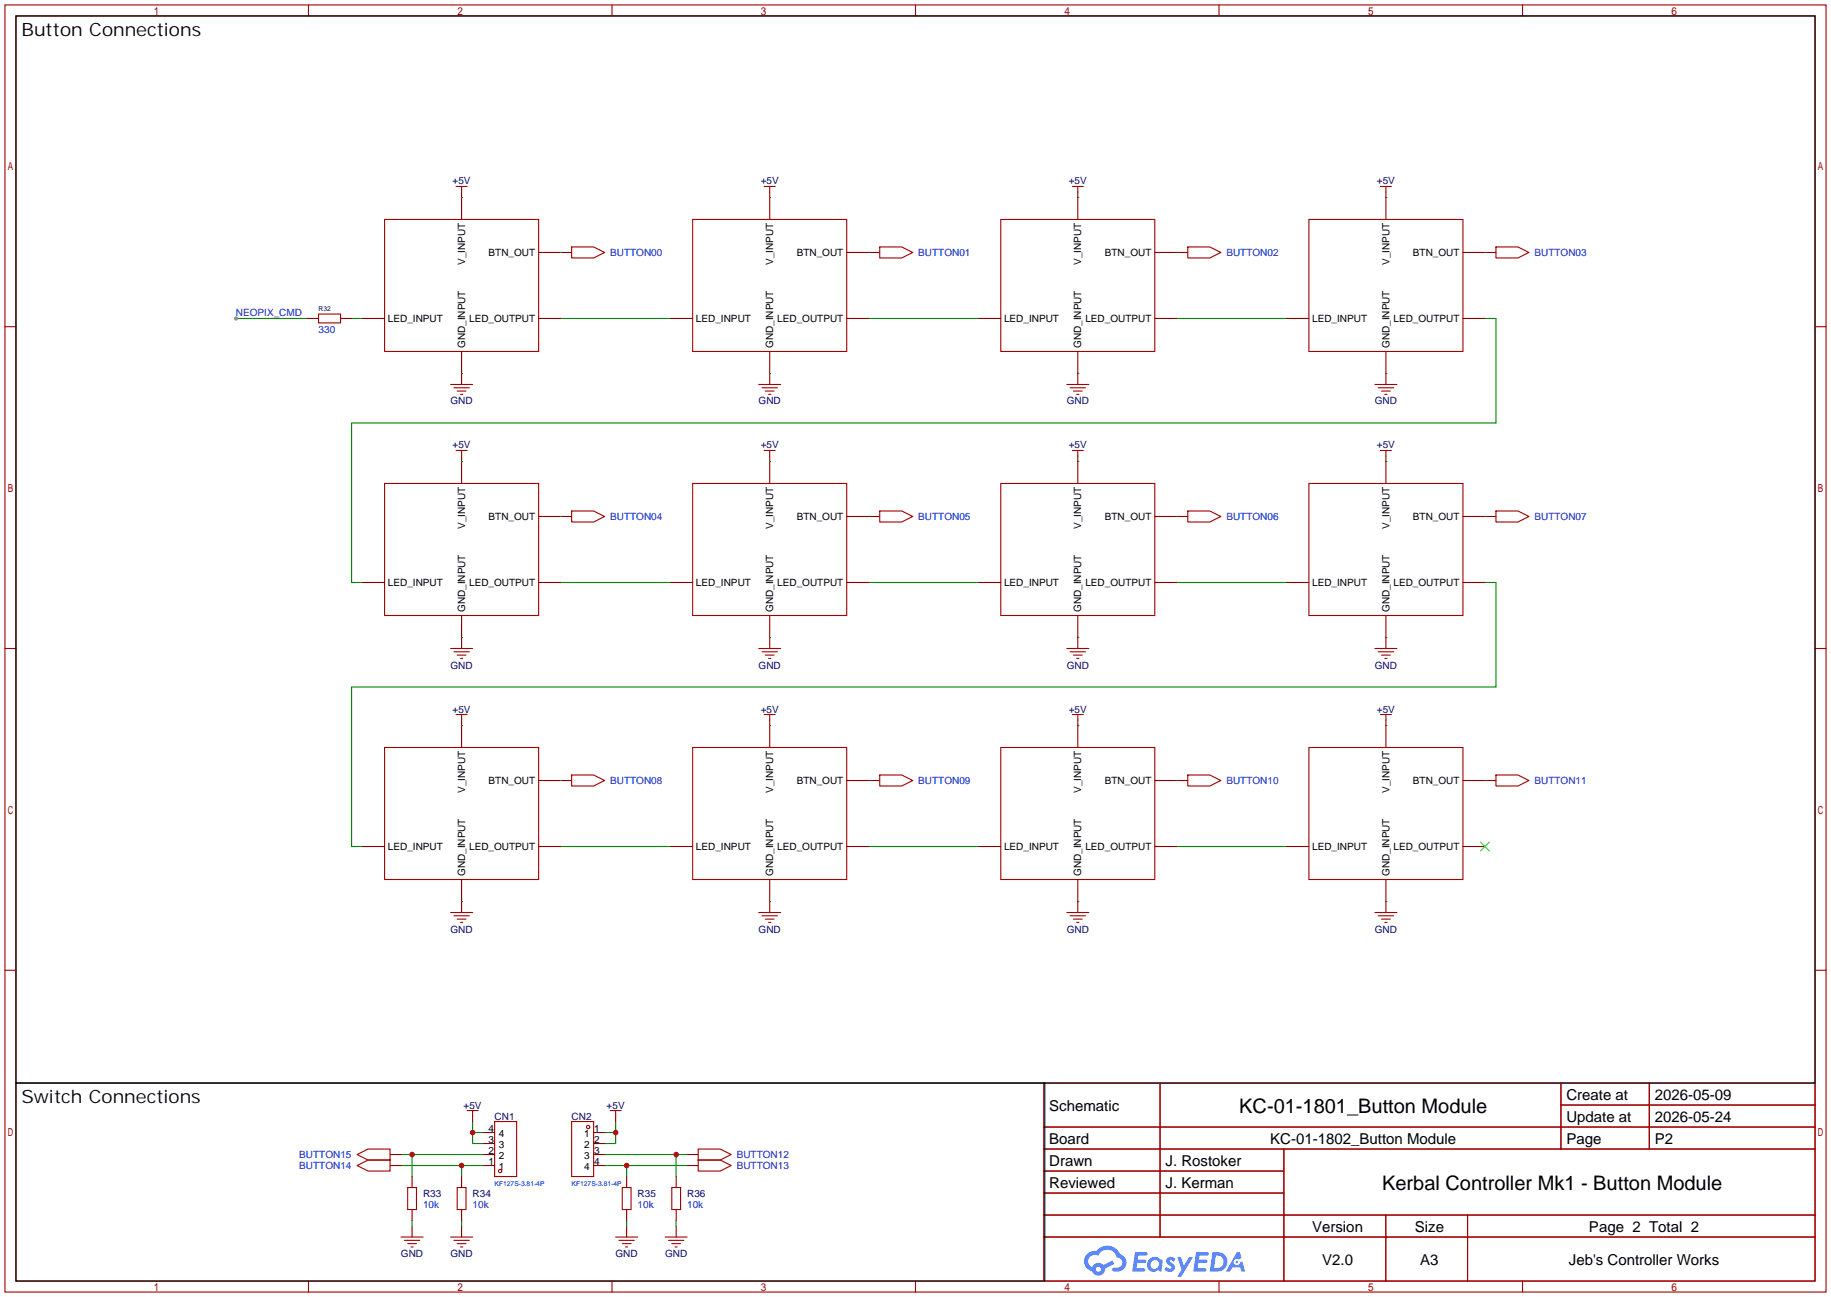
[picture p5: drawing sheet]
<svg xmlns="http://www.w3.org/2000/svg" width="423mm" height="299mm" viewBox="0 0 423 299" stroke-linecap="round" stroke-linejoin="round" font-family="sans-serif">
<g fill="none" stroke="#a10000" stroke-width=".25">
<path d="M1.1 1.1h420.4v297.2h-420.4zM3.7 3.7h415.3v292.1h-415.3zM71.2 1.1v2.6M141.3 1.1v2.6M211.3 1.1v2.6M281.4 1.1v2.6M351.5 1.1v2.6M1.1 75.4h2.6M419 75.4h2.5M1.1 149.7h2.6M419 149.7h2.5M1.1 224h2.6"/>
<path d="M419 224h2.5M240.9 250.1h178.1v45.7h-178.1zM267.8 250.1v35.5M360.3 250.1v15.2M360.3 255.1h58.7M380.7 250.1v15.2M240.9 260.2h178.1M240.9 265.3h178.1M240.9 270.4h55.5M240.9 275.5h55.5M296.4 265.3v30.5M71.2 295.8v2.5"/>
<path d="M141.3 295.8v2.5M211.3 295.8v2.5M240.9 280.5h178.1M240.9 285.6h178.1M281.4 295.8v2.5M319.9 280.5v15.3M338.8 280.5v15.3M351.5 295.8v2.5"/>
</g>
<g fill="#5487ff">
<path d="M269.5 290.5a1.3 1.3 0 0 1 1.8 .2l-.4 .7a.54 .54 0 0 0-.9-.3l.1 .2a1.28 1.28 0 0 1 .8 2.1 1.53 1.53 0 0 1-2.2-.3l.6-.6 .7 .4a.31 .31 0 0 0 .4-.2 .31 .31 0 0 0-.3-.4 1.12 1.12 0 0 1-.6-1.8z"/>
<path d="M271.8 290.3h.8l.7 1.9 1.2-1.9h.9l-2.7 4.5h-.9l.9-1.7z"/>
<path d="M262 289.1h2.2a.46 .46 0 0 1 .6 .1 .46 .46 0 0 1 .1 .5l-.4 .2h-1.7l-.2 .9h1.7a.4 .4 0 0 1 .3 .5 .4 .4 0 0 1-.4 .3h-1.7l-.2 1.2h1.4a.46 .46 0 0 1 .5 .1 .46 .46 0 0 1 .1 .5l-.3 .2h-2.7z"/>
<path d="M276.1 289.1h2.2a.47 .47 0 0 1 .6 .1 .47 .47 0 0 1 .1 .5l-.4 .2h-1.7l-.2 .9h1.7a.4 .4 0 0 1 .3 .5 .4 .4 0 0 1-.4 .3h-1.7l-.2 1.2h1.4a.46 .46 0 0 1 .5 .1 .46 .46 0 0 1 .1 .5l-.3 .2h-2.6z"/>
<path d="M285.5 289.1h.7l.4 1.4-.7 .3a.75 .75 0 0 0-1.1 .3 .75 .75 0 0 0 .5 1.1 .75 .75 0 0 0 1-.7l.5-.3 .6 2.4h-.9l-.2-1h-1.8l-.6 1h-.9z"/>
<path d="M279.9 289.1l-.7 4.5h1.5a2.27 2.27 0 0 0 2.6-2.3 2.27 2.27 0 0 0-2.7-2.2zM280.7 289.9a1.5 1.5 0 0 1 1.8 1.5 1.5 1.5 0 0 1-2 1.4h-.3z"/>
<path d="M265.3 290.7a1.6 1.6 0 0 0-.3 2.3 1.6 1.6 0 0 0 2.3 .2l.8 .4 .3-2.5-.2-.3h-.4a1.58 1.58 0 0 0-2.5-.1zM265.9 291.3a.99 .99 0 0 1 1.6 .5 .99 .99 0 0 1-1.3 1.1 .98 .98 0 0 1-.3-1.6z"/>
<path d="M250.9 289.5a2.37 2.37 0 0 0 1.2 4 1.54 1.54 0 0 0 1.8 1 1.54 1.54 0 0 0 1.2-1.6l2.1-1.1-.4-.8-2.1 1.1a1.57 1.57 0 0 0-2.6 .5 1.5 1.5 0 0 1-.7-2.1 1.5 1.5 0 0 1 2.1-.5 2.23 2.23 0 0 1 2.3-1.5 2.23 2.23 0 0 1 2 1.9 1.16 1.16 0 0 1 1.3 1 1.16 1.16 0 0 1-1.1 1.3h-.7a.47 .47 0 0 0-.6 .4 .47 .47 0 0 0 .4 .5 2.14 2.14 0 0 0 2.8-1.3 2.14 2.14 0 0 0-1.4-2.8 3.2 3.2 0 0 0-5.4-.7l-1.2 .1zM253 293.1a.58 .58 0 0 1 1.1 0 .58 .58 0 0 1-1.1 0z"/>
<circle cx="285.5" cy="291.4" r=".28"/>
</g>
<g fill="none" stroke="#870000" stroke-width=".25">
<path d="M106.6 44.3v1.3M129.4 58.3h2.6M177.7 44.3v1.3M200.5 58.3h2.6M248.8 44.3v1.3M271.7 58.3h2.5M319.9 44.3v1.3M342.8 58.3h2.5M106.6 86.2v2.6M177.7 86.2v2.6M248.8 86.2v2.6M319.9 86.2v2.6"/>
<path d="M106.6 105.3v1.3M129.4 119.3h2.6M177.7 105.3v1.3M200.5 119.3h2.6M248.8 105.3v1.3M271.7 119.3h2.5M319.9 105.3v1.3M342.8 119.3h2.5M106.6 147.2v2.5M177.7 147.2v2.5M248.8 147.2v2.5M319.9 147.2v2.5"/>
<path d="M106.6 166.2v1.3M177.7 166.2v1.3M248.8 166.2v1.3M319.9 166.2v1.3M129.4 180.2h2.6M200.5 180.2h2.6M271.7 180.2h2.5M342.8 180.2h2.5M106.6 208.2v2.5M177.7 208.2v2.5M248.8 208.2v2.5M319.9 208.2v2.5"/>
</g>
<g fill="none" stroke="#a10000" stroke-width=".25">
<path d="M105.3 43.1h2.5M106.6 43.1v1.2M132 57h5l2.6 1.3-2.6 1.3h-5zM176.4 43.1h2.5M177.7 43.1v1.2M203.1 57h5.1l2.5 1.3-2.5 1.3h-5.1zM247.5 43.1h2.6M248.8 43.1v1.2M274.2 57h5.1l2.5 1.3-2.5 1.3h-5.1zM318.6 43.1h2.6M319.9 43.1v1.2M345.3 57h5.1l2.5 1.3-2.5 1.3h-5.1z"/>
<path d="M104 88.8h5.1M104.8 89.5h3.5M105.5 90.3h2.1M106.3 91.1h.5M175.1 88.8h5.1M175.9 89.5h3.6M176.7 90.3h2M177.4 91.1h.5M246.3 88.8h5M247 89.5h3.6M247.8 90.3h2M248.5 91.1h.5"/>
<path d="M317.4 88.8h5.1M318.1 89.5h3.6M318.9 90.3h2M319.7 91.1h.5M105.3 104h2.5M106.6 104v1.3M132 118h5l2.6 1.3-2.6 1.2h-5zM176.4 104h2.5M177.7 104v1.3M203.1 118h5.1l2.5 1.3-2.5 1.2h-5.1zM247.5 104h2.6M248.8 104v1.3"/>
<path d="M274.2 118h5.1l2.5 1.3-2.5 1.2h-5.1zM318.6 104h2.6M319.9 104v1.3M345.3 118h5.1l2.5 1.3-2.5 1.2h-5.1zM104 149.7h5.1M104.8 150.5h3.5M105.5 151.3h2.1M106.3 152h.5M175.1 149.7h5.1M175.9 150.5h3.6M176.7 151.3h2M177.4 152h.5"/>
<path d="M246.3 149.7h5M247 150.5h3.6M247.8 151.3h2M248.5 152h.5M317.4 149.7h5.1M318.1 150.5h3.6M318.9 151.3h2M319.7 152h.5M105.3 165h2.5M106.6 165v1.2M132 178.9h5l2.6 1.3-2.6 1.3h-5zM176.4 165h2.5"/>
<path d="M177.7 165v1.2M203.1 178.9h5.1l2.5 1.3-2.5 1.3h-5.1zM247.5 165h2.6M248.8 165v1.2M274.2 178.9h5.1l2.5 1.3-2.5 1.3h-5.1zM318.6 165h2.6M319.9 165v1.2M345.3 178.9h5.1l2.5 1.3-2.5 1.3h-5.1zM104 210.7h5.1M104.8 211.5h3.5M105.5 212.2h2.1M106.3 213h.5"/>
<path d="M175.1 210.7h5.1M175.9 211.5h3.6M176.7 212.2h2M177.4 213h.5M246.3 210.7h5M247 211.5h3.6M247.8 212.2h2M248.5 213h.5M317.4 210.7h5.1M318.1 211.5h3.6M318.9 212.2h2M319.7 213h.5"/>
</g>
<g fill="none" stroke="#008700" stroke-width=".25">
<path d="M54.5 73.5h16.5M81.2 73.5h2.5M129.4 73.5h25.4M200.5 73.5h25.4M271.7 73.5h25.4M342.8 73.5h2.5v24.2h-264.1v36.8h2.5M129.4 134.5h25.4M200.5 134.5h25.4M271.7 134.5h25.4M342.8 134.5h2.5v24.1h-264.1v36.9h2.5M129.4 195.5h25.4M200.5 195.5h25.4"/>
<path d="M271.7 195.5h25.4"/>
</g>
<circle cx="54.5" cy="73.5" r=".51" fill="#999"/>
<path d="M109.1 259v5h2.5M109.1 261.5h2.5" fill="none" stroke="#008700" stroke-width=".25"/>
<circle cx="109.1" cy="261.5" r=".63" fill="#c00"/>
<path d="M109.1 257.7v1.3" fill="none" stroke="#870000" stroke-width=".25"/>
<path d="M107.8 256.4h2.6M109.1 256.4v1.3" fill="none" stroke="#a10000" stroke-width=".25"/>
<path d="M92.6 266.6h19M95.1 266.6v5.1" fill="none" stroke="#008700" stroke-width=".25"/>
<circle cx="95.1" cy="266.6" r=".63" fill="#c00"/>
<path d="M92.6 269.1h19M106.6 269.1v2.6" fill="none" stroke="#008700" stroke-width=".25"/>
<circle cx="106.6" cy="269.1" r=".63" fill="#c00"/>
<path d="M106.6 283.1v2.5" fill="none" stroke="#870000" stroke-width=".25"/>
<path d="M104 285.6h5.1M104.8 286.4h3.5M105.5 287.1h2.1M106.3 287.9h.5" fill="none" stroke="#a10000" stroke-width=".25"/>
<path d="M142.1 259v5h-2.5M139.6 261.5h2.5" fill="none" stroke="#008700" stroke-width=".25"/>
<circle cx="142.1" cy="261.5" r=".63" fill="#c00"/>
<path d="M142.1 257.7v1.3M90 266.6h2.6M90 269.1h2.6M158.6 266.6h2.6M158.6 269.1h2.6M95.1 283.1v2.5" fill="none" stroke="#870000" stroke-width=".25"/>
<path d="M140.8 256.4h2.6M142.1 256.4v1.3M82.4 266.6l2.6-1.3h5v2.5h-5zM82.4 269.1l2.6-1.3h5v2.6h-5zM161.2 265.3h5l2.6 1.3-2.6 1.2h-5zM161.2 267.8h5l2.6 1.3-2.6 1.3h-5zM92.6 285.6h5.1M93.3 286.4h3.6M94.1 287.1h2M94.9 287.9h.5" fill="none" stroke="#a10000" stroke-width=".25"/>
<path d="M139.6 266.6h19M156.1 266.6v5.1M95.1 281.8v1.3M106.6 281.8v1.3" fill="none" stroke="#008700" stroke-width=".25"/>
<circle cx="156.1" cy="266.6" r=".63" fill="#c00"/>
<path d="M139.6 269.1h19M144.7 269.1v2.6" fill="none" stroke="#008700" stroke-width=".25"/>
<circle cx="144.7" cy="269.1" r=".63" fill="#c00"/>
<g fill="none" stroke="#870000" stroke-width=".25">
<path d="M106.6 45.6v5.1M124.3 58.3h5.1M177.7 45.6v5.1M195.5 58.3h5M248.8 45.6v5.1M266.6 58.3h5.1M319.9 45.6v5.1M337.7 58.3h5.1M71 73.5h2.5M78.6 73.5h2.6M83.7 73.5h5.1M124.3 73.5h5.1"/>
<path d="M154.8 73.5h5.1M195.5 73.5h5M225.9 73.5h5.1M266.6 73.5h5.1M297.1 73.5h5M337.7 73.5h5.1M106.6 81.2v5M177.7 81.2v5M248.8 81.2v5M319.9 81.2v5M106.6 106.6v5M124.3 119.3h5.1"/>
<path d="M177.7 106.6v5M195.5 119.3h5M248.8 106.6v5M266.6 119.3h5.1M319.9 106.6v5M337.7 119.3h5.1M83.7 134.5h5.1M124.3 134.5h5.1M154.8 134.5h5.1M195.5 134.5h5M225.9 134.5h5.1M266.6 134.5h5.1"/>
<path d="M297.1 134.5h5M337.7 134.5h5.1M106.6 142.1v5.1M177.7 142.1v5.1M248.8 142.1v5.1M319.9 142.1v5.1M106.6 167.5v5.1M177.7 167.5v5.1M248.8 167.5v5.1M319.9 167.5v5.1M83.7 195.5h5.1M124.3 195.5h5.1"/>
<path d="M124.3 180.2h5.1M154.8 195.5h5.1M195.5 195.5h5M195.5 180.2h5M225.9 195.5h5.1M266.6 195.5h5.1M266.6 180.2h5.1M297.1 195.5h5M337.7 195.5h5.1M337.7 180.2h5.1M106.6 203.1v5.1M177.7 203.1v5.1"/>
<path d="M248.8 203.1v5.1M319.9 203.1v5.1M95.1 271.7v2.5M95.1 279.3v2.5M106.6 271.7v2.5M106.6 279.3v2.5M111.6 269.1h2.6M111.6 266.6h2.6M111.6 264h2.6M111.6 261.5h2.6M137 269.1h2.6M137 266.6h2.6"/>
<path d="M137 264h2.6M137 261.5h2.6M144.7 271.7v2.5M144.7 279.3v2.5M156.1 271.7v2.5M156.1 279.3v2.5M144.7 283.1v2.5M156.1 283.1v2.5"/>
</g>
<g fill="none" stroke="#a10000" stroke-width=".25">
<path d="M88.8 50.7h35.5v30.5h-35.5zM159.9 50.7h35.6v30.5h-35.6zM231 50.7h35.6v30.5h-35.6zM302.1 50.7h35.6v30.5h-35.6zM73.5 72.5h5.1v2h-5.1zM88.8 111.6h35.5v30.5h-35.5zM159.9 111.6h35.6v30.5h-35.6zM231 111.6h35.6v30.5h-35.6zM302.1 111.6h35.6v30.5h-35.6zM88.8 172.6h35.5v30.5h-35.5zM159.9 172.6h35.6v30.5h-35.6zM231 172.6h35.6v30.5h-35.6z"/>
<path d="M302.1 172.6h35.6v30.5h-35.6zM114.2 259h5.1v12.7h-5.1zM132 259h5v12.7h-5zM94.1 274.2h2v5.1h-2zM105.5 274.2h2.1v5.1h-2.1zM143.6 274.2h2.1v5.1h-2.1zM155.1 274.2h2v5.1h-2zM142.1 285.6h5.1M142.9 286.4h3.5M143.6 287.1h2.1M144.4 287.9h.5M153.5 285.6h5.1"/>
<path d="M154.3 286.4h3.6M155.1 287.1h2M155.8 287.9h.5"/>
<circle cx="115.4" cy="270.4" r=".38"/>
<circle cx="135.8" cy="260.2" r=".38"/>
</g>
<g fill="none" stroke="#008700" stroke-width=".25">
<path d="M106.6 45.6h.1M129.4 58.3h.1M177.7 45.6h.1M200.5 58.3h.1M248.8 45.6h.1M271.7 58.3h.1M319.9 45.6h.1M342.8 58.3h.1M106.6 86.2h.1M177.7 86.2h.1M248.8 86.2h.1M319.9 86.2h.1"/>
<path d="M106.6 106.6h.1M129.4 119.3h.1M177.7 106.6h.1M200.5 119.3h.1M248.8 106.6h.1M271.7 119.3h.1M319.9 106.6h.1M342.8 119.3h.1M106.6 147.2h.1M177.7 147.2h.1M248.8 147.2h.1M319.9 147.2h.1"/>
<path d="M106.6 167.5h.1M177.7 167.5h.1M248.8 167.5h.1M319.9 167.5h.1M129.4 180.2h.1M200.5 180.2h.1M271.7 180.2h.1M342.8 180.2h.1M106.6 208.2h.1M177.7 208.2h.1M248.8 208.2h.1M319.9 208.2h.1"/>
<path d="M144.7 281.8v1.3M156.1 281.8v1.3"/>
</g>
<path d="M3.7 3.7h415.3v246.4h-415.3zM3.7 250.1h237.5v45.7h-237.5z" fill="none" stroke="#000" stroke-width=".25"/>
<path d="M341.8 194.4l2 2.1M343.8 194.4l-2 2.1" fill="none" stroke="#3c3" stroke-width=".25"/>
<g font-size="4.6">
<text x="286.1" y="257">KC-01-1801_Button Module</text>
<text x="319" y="274.8">Kerbal Controller Mk1 - Button Module</text>
</g>
<g font-size="4.2">
<text x="5" y="8.3">Button Connections</text>
<text x="5" y="254.7">Switch Connections</text>
</g>
<g font-size="3.5">
<text x="242.2" y="256.4">Schematic</text>
<text x="361.6" y="253.9">Create at</text>
<text x="382" y="253.9">2026-05-09</text>
<text x="361.6" y="259">Update at</text>
<text x="382" y="259">2026-05-24</text>
<text x="242.2" y="264">Board</text>
<text x="242.2" y="269.1">Drawn</text>
<text x="269" y="269.1">J. Rostoker</text>
<text x="293.2" y="264">KC-01-1802_Button Module</text>
<text x="361.6" y="264">Page</text>
<text x="382" y="264">P2</text>
<text x="242.2" y="274.2">Reviewed</text>
<text x="269" y="274.2">J. Kerman</text>
<text x="302.9" y="284.4">Version</text>
<text x="326.6" y="284.4">Size</text>
<text x="366.8" y="284.4">Page 2 Total 2</text>
<text x="305.2" y="292">V2.0</text>
<text x="327.8" y="292">A3</text>
<text x="362.1" y="292">Jeb's Controller Works</text>
</g>
<g font-size="2.3" fill="#000080">
<text x="104.5" y="42.6">+5V</text>
<text x="175.6" y="42.6">+5V</text>
<text x="246.7" y="42.6">+5V</text>
<text x="317.8" y="42.6">+5V</text>
<text x="104" y="93.4">GND</text>
<text x="175.1" y="93.4">GND</text>
<text x="246.2" y="93.4">GND</text>
<text x="317.3" y="93.4">GND</text>
<text x="104.5" y="103.6">+5V</text>
<text x="175.6" y="103.6">+5V</text>
<text x="246.7" y="103.6">+5V</text>
<text x="317.8" y="103.6">+5V</text>
<text x="104" y="154.4">GND</text>
<text x="175.1" y="154.4">GND</text>
<text x="246.2" y="154.4">GND</text>
<text x="317.3" y="154.4">GND</text>
<text x="104.5" y="164.5">+5V</text>
<text x="175.6" y="164.5">+5V</text>
<text x="246.7" y="164.5">+5V</text>
<text x="317.8" y="164.5">+5V</text>
<text x="104" y="215.3">GND</text>
<text x="175.1" y="215.3">GND</text>
<text x="246.2" y="215.3">GND</text>
<text x="317.3" y="215.3">GND</text>
<text x="107" y="256">+5V</text>
<text x="140" y="256">+5V</text>
<text x="114.2" y="258.5">CN1</text>
<text x="132" y="258.5">CN2</text>
<text x="97.7" y="276.3">R33</text>
<text x="109.1" y="276.3">R34</text>
<text x="147.2" y="276.3">R35</text>
<text x="158.6" y="276.3">R36</text>
<text x="92.6" y="290.2">GND</text>
<text x="104" y="290.2">GND</text>
<text x="142.1" y="290.2">GND</text>
<text x="153.5" y="290.2">GND</text>
</g>
<g font-size="2.3">
<text x="112.8" y="59.1">BTN_OUT</text>
<text x="183.9" y="59.1">BTN_OUT</text>
<text x="255" y="59.1">BTN_OUT</text>
<text x="326.2" y="59.1">BTN_OUT</text>
<text x="107.4" y="61.2" transform="rotate(-90 107.4 61.2)">V_INPUT</text>
<text x="178.5" y="61.2" transform="rotate(-90 178.5 61.2)">V_INPUT</text>
<text x="249.6" y="61.2" transform="rotate(-90 249.6 61.2)">V_INPUT</text>
<text x="320.7" y="61.2" transform="rotate(-90 320.7 61.2)">V_INPUT</text>
<text x="89.5" y="74.3">LED_INPUT</text>
<text x="108.3" y="74.3">LED_OUTPUT</text>
<text x="160.7" y="74.3">LED_INPUT</text>
<text x="179.4" y="74.3">LED_OUTPUT</text>
<text x="231.8" y="74.3">LED_INPUT</text>
<text x="250.5" y="74.3">LED_OUTPUT</text>
<text x="302.9" y="74.3">LED_INPUT</text>
<text x="321.7" y="74.3">LED_OUTPUT</text>
<text x="107.4" y="80.4" transform="rotate(-90 107.4 80.4)">GND_INPUT</text>
<text x="178.5" y="80.4" transform="rotate(-90 178.5 80.4)">GND_INPUT</text>
<text x="249.6" y="80.4" transform="rotate(-90 249.6 80.4)">GND_INPUT</text>
<text x="320.7" y="80.4" transform="rotate(-90 320.7 80.4)">GND_INPUT</text>
<text x="107.4" y="122.1" transform="rotate(-90 107.4 122.1)">V_INPUT</text>
<text x="112.8" y="120.1">BTN_OUT</text>
<text x="178.5" y="122.1" transform="rotate(-90 178.5 122.1)">V_INPUT</text>
<text x="183.9" y="120.1">BTN_OUT</text>
<text x="249.6" y="122.1" transform="rotate(-90 249.6 122.1)">V_INPUT</text>
<text x="255" y="120.1">BTN_OUT</text>
<text x="320.7" y="122.1" transform="rotate(-90 320.7 122.1)">V_INPUT</text>
<text x="326.2" y="120.1">BTN_OUT</text>
<text x="89.5" y="135.3">LED_INPUT</text>
<text x="108.3" y="135.3">LED_OUTPUT</text>
<text x="160.7" y="135.3">LED_INPUT</text>
<text x="179.4" y="135.3">LED_OUTPUT</text>
<text x="231.8" y="135.3">LED_INPUT</text>
<text x="250.5" y="135.3">LED_OUTPUT</text>
<text x="302.9" y="135.3">LED_INPUT</text>
<text x="321.7" y="135.3">LED_OUTPUT</text>
<text x="107.4" y="141.4" transform="rotate(-90 107.4 141.4)">GND_INPUT</text>
<text x="178.5" y="141.4" transform="rotate(-90 178.5 141.4)">GND_INPUT</text>
<text x="249.6" y="141.4" transform="rotate(-90 249.6 141.4)">GND_INPUT</text>
<text x="320.7" y="141.4" transform="rotate(-90 320.7 141.4)">GND_INPUT</text>
<text x="107.4" y="183.1" transform="rotate(-90 107.4 183.1)">V_INPUT</text>
<text x="112.8" y="181">BTN_OUT</text>
<text x="178.5" y="183.1" transform="rotate(-90 178.5 183.1)">V_INPUT</text>
<text x="183.9" y="181">BTN_OUT</text>
<text x="249.6" y="183.1" transform="rotate(-90 249.6 183.1)">V_INPUT</text>
<text x="255" y="181">BTN_OUT</text>
<text x="320.7" y="183.1" transform="rotate(-90 320.7 183.1)">V_INPUT</text>
<text x="326.2" y="181">BTN_OUT</text>
<text x="89.5" y="196.3">LED_INPUT</text>
<text x="108.3" y="196.3">LED_OUTPUT</text>
<text x="160.7" y="196.3">LED_INPUT</text>
<text x="179.4" y="196.3">LED_OUTPUT</text>
<text x="231.8" y="196.3">LED_INPUT</text>
<text x="250.5" y="196.3">LED_OUTPUT</text>
<text x="302.9" y="196.3">LED_INPUT</text>
<text x="321.7" y="196.3">LED_OUTPUT</text>
<text x="107.4" y="202.3" transform="rotate(-90 107.4 202.3)">GND_INPUT</text>
<text x="178.5" y="202.3" transform="rotate(-90 178.5 202.3)">GND_INPUT</text>
<text x="249.6" y="202.3" transform="rotate(-90 249.6 202.3)">GND_INPUT</text>
<text x="320.7" y="202.3" transform="rotate(-90 320.7 202.3)">GND_INPUT</text>
<text x="112.8" y="263.8">3</text>
<text x="112.8" y="261.3">4</text>
<text x="115.1" y="262.5">4</text>
<text x="134.8" y="262.5">1</text>
<text x="137.2" y="261.3">1</text>
<text x="137.2" y="263.8">2</text>
<text x="112.8" y="268.9">1</text>
<text x="112.8" y="266.3">2</text>
<text x="115.1" y="267.6">2</text>
<text x="115.1" y="265.1">3</text>
<text x="134.8" y="265.1">2</text>
<text x="134.8" y="267.6">3</text>
<text x="137.2" y="266.3">3</text>
<text x="137.2" y="268.9">4</text>
<text x="115.1" y="270.2">1</text>
<text x="134.8" y="270.2">4</text>
</g>
<g font-size="2.3" fill="#00f">
<text x="140.8" y="59.1">BUTTON00</text>
<text x="212" y="59.1">BUTTON01</text>
<text x="283.1" y="59.1">BUTTON02</text>
<text x="354.2" y="59.1">BUTTON03</text>
<text x="54.5" y="73.1">NEOPIX_CMD</text>
<text x="73.5" y="76.9">330</text>
<text x="140.8" y="120.1">BUTTON04</text>
<text x="212" y="120.1">BUTTON05</text>
<text x="283.1" y="120.1">BUTTON06</text>
<text x="354.2" y="120.1">BUTTON07</text>
<text x="140.8" y="181">BUTTON08</text>
<text x="212" y="181">BUTTON09</text>
<text x="283.1" y="181">BUTTON10</text>
<text x="354.2" y="181">BUTTON11</text>
<text x="69.1" y="267.4">BUTTON15</text>
<text x="69.1" y="269.9">BUTTON14</text>
<text x="170.1" y="267.4">BUTTON12</text>
<text x="170.1" y="269.9">BUTTON13</text>
<text x="97.7" y="278.8">10k</text>
<text x="109.1" y="278.8">10k</text>
<text x="147.2" y="278.8">10k</text>
<text x="158.6" y="278.8">10k</text>
</g>
<text font-size="1.6" fill="#000080" x="73.5" y="71.8">R32</text>
<g font-size="1.5" fill="#00f">
<text x="114.2" y="273.7">KF127S-3.81-4P</text>
<text x="132" y="273.7">KF127S-3.81-4P</text>
</g>
</svg>
